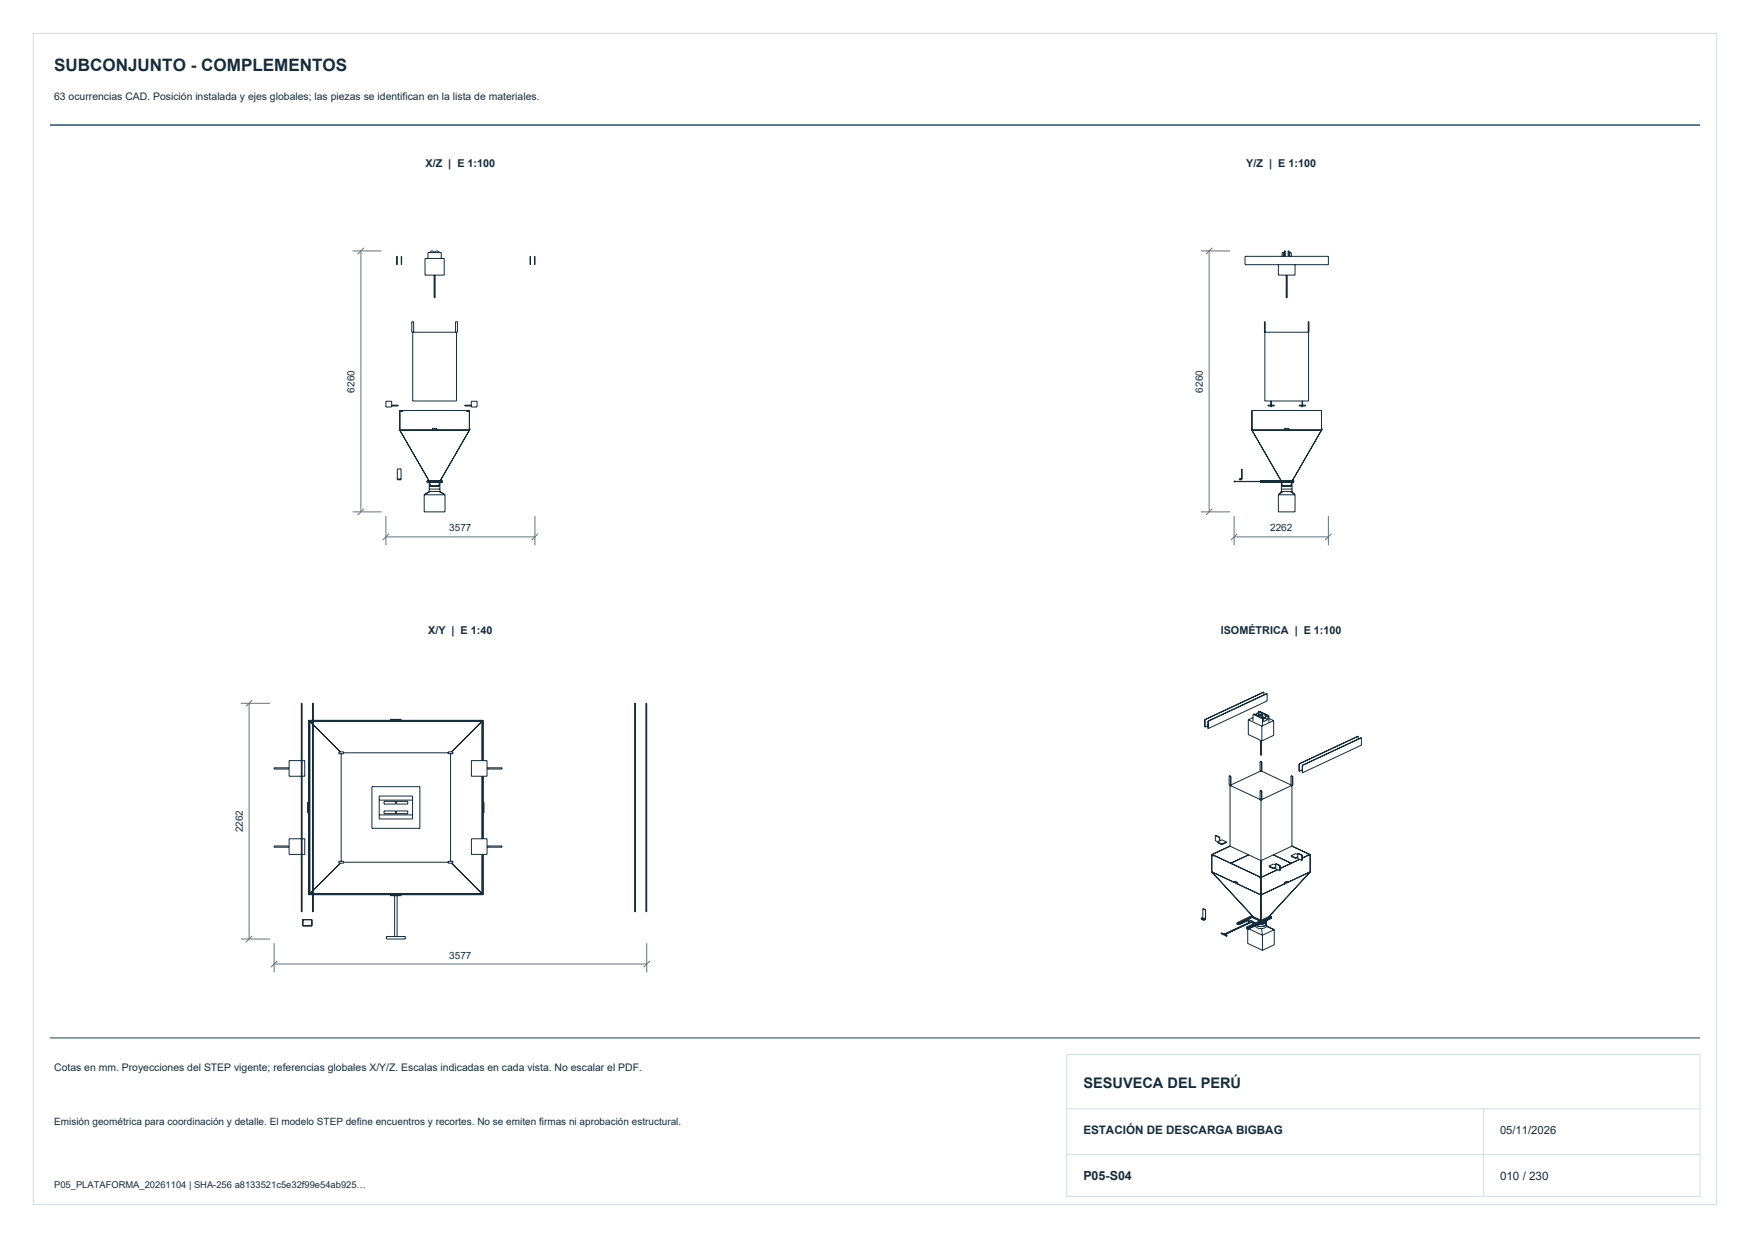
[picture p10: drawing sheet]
<svg xmlns="http://www.w3.org/2000/svg" width="420mm" height="297mm" viewBox="0 0 420 297" stroke-linecap="round" stroke-linejoin="round" font-family="sans-serif">
<path d="M8 8h404v281h-404zM256 253h152v34h-152zM256 277h152M256 266h152M356 266v21" fill="none" stroke="#d3dce3" stroke-width=".24"/>
<path d="M12 30h396" fill="none" stroke="#174e70" stroke-width=".35"/>
<path d="M12 249h396" fill="none" stroke="#174e70" stroke-width=".25"/>
<g fill="none" stroke="#152c3d" stroke-width=".24">
<path d="M95.2 61.5l.1 2zM96.3 61.5l.1 2zM99.1 79.7v16.5h10.5v-16.5M99.3 79.7v-2.5h-.5v2.5h11v-2.5h-.5v2.5M102 62h4.6v4h-4.6zM102.7 62v-1.4h3.2v1.4M103.2 60.6l.5-.4 .5 .4M104.2 66v5.4h.2v-5.4M104.4 60.6l.5-.4 .5 .4M127.2 61.5l.1 2zM128.3 61.5l.1 2zM298.8 61.5h20v2h-20z"/>
<path d="M303.6 79.7v16.5h10.5v-16.5M303.7 79.7v-2.5h-.2v2.5h10.7v-2.5h-.2v2.5M306.8 63.5v2.5h4v-2.5M307.7 61.5v-.9h.4v.9M308.2 60.2h.3v1.1h-.3zM308.7 66v5.4h.2v-5.4M309.1 60.2h.3v1.1h-.3zM309.5 61.5v-.9h.4v.9M92.6 96.3h1.4v1.3h-1.4zM94.1 97.2h1.5v.2h-1.5zM96.2 98.5h.4v.2h-.4zM111.6 97.2h1.5v.2h-1.5z"/>
<path d="M112 98.5h.4v.2h-.4zM113.1 96.3h1.4v1.3h-1.4zM305 97.2h-.7v.2h.7M305 96.3l.1 1.3zM305.1 97.2h.7v.2h-.7M312.5 97.2h-.7v.2h.7M312.5 96.3l.1 1.3zM312.6 97.2h.7v.2h-.7M95.4 112.5h.9v2.6h-.9zM95.4 114.9h.9M101.8 118.7v4.1h5v-4.1M101.8 118.7h5"/>
<path d="M102.5 115.4h3.6M102.5 115.3h3.6v.4h-3.6zM102.5 115.7h3.6M102.5 115.4v.3M102.5 115.5h.1M102.5 115.6h.1M102.6 115.4v.3M102.7 115.5h.7M102.7 115.4v.3M102.8 115.5h.1M102.9 115.3v.2M102.9 115.6v.1"/>
<path d="M102.9 115.3l-7-12.1 .1-4.7h16.7v4.7l-7 12.3M103 117.9h.3M103 117.3h2.6M103 117.9l-1.2 .8M103 116.7h2.6M103 116.5h.4M103 116.5v-.8l.4 .8M103 116.5v1.4M103.3 117.9l-1.5 .8M103.3 117.9h2M103.4 116.5h1.8M103.4 115.4v.2h1.8v-.2"/>
<path d="M103.4 115.5l-.7 .1M103.8 103.2v-.4h1v.4M105.2 115.5l.7 .1M105.2 116.5l.4-.8v.8M105.2 116.5h.4M105.3 117.9h.3M105.3 117.9l1.5 .8M105.6 116.5v.8M105.6 117.3v.6M105.6 117.9l1.2 .8M105.7 115.6v.1M105.9 115.5v.1"/>
<path d="M105.9 115.4v.3M105.9 115.5h-.7M106 115.5h.1M106 115.6h.1M106 115.4v.3M106.1 115.4v.3M112.7 102.8l.1 .4h-17v-.4l.1 .4M112.7 102.8h.1M296.4 115.5h6.1M298 112.5l.1 2.6h-.7v-.2h.6zM300.5 103.2v-4.7h16.7v4.7l-7 12.1M302.5 115.4l8.1-.1h-8.1v.4h8.1h-8.1"/>
<path d="M306.8 118.7v4.1h4v-4.1M306.8 118.7h4M307.1 115.3v.1M307.1 115.7h.1M307.5 117.9h.5M307.5 117.9l-.7 .8M307.5 116.7h2.6M307.5 116.5h.4M307.5 116.5v-.8l.4 .8M307.5 116.5v.8M307.9 116.5h1.8M308 117.9h1.6"/>
<path d="M308 117.9l-1.2 .8M308.3 103.2v-.4h1v.4M309.6 117.9h.5M309.6 117.9l1.2 .8M309.7 116.5l.4-.8v.8M309.7 116.5h.4M310.1 116.5v1.4M310.1 117.3h-2.6v.6M310.1 117.9l.7 .8M310.5 115.4v.3M317.2 103.2l.1-.4v.4h-16.9v-.4v.4l7 12.1M72.3 168.7h.2v50h-.2z"/>
<path d="M74.1 172.8l.9 .9M74.1 172.8v41.8M74.1 172.8h.9M75 168.7h.2v50h-.2zM75 172.8h-.9v41.8M75 173.1h-.6v41.2h.6M75.2 173.9l6.5 6.5M75.2 172.8h40.7M75.2 172.8h40.7v9.7M75.2 173.1h40.4v9.4M93.8 172.6h2.5v.1h-2.5zM115.9 172.8l-7.5 7.6"/>
<path d="M115.9 172.8v9.7M152.3 168.7h.2v50h-.2zM155 168.7h.2v50h-.2zM289.1 172.6l.1 .1M289.1 172.6l.1 1.8M289.2 172.7v1.7M289.9 173l.1 1.8M289.9 173h.1M289.9 174.1l-.7 .3M290 173v1.8M299.6 172.7l3.2 1.5M299.6 172.7v3.5l3.2 1.5"/>
<path d="M300.7 172.1l-1.1 .6M300.7 171.4l.3-.2 2.3 1.1M300.7 171.4l2.3 1M300.7 171.4v1.6M301.6 171.2l.4-.1 .4 .5M301.6 171.2l-.2 .2M301.6 171.2l.3 .1 .3 .5M302 170.8v.3M302 170.8l.2 .1M302.2 170.9l.5-.1 .3 .5M302.2 170.9l-.1 .2M302.2 170.9l.4 .1 .2 .5"/>
<path d="M302.4 171.6h.5l.3 .7M302.4 171.6l-.2 .2M302.4 171.6l.4 .1 .2 .5M302.5 177.6l.1 3.6 .2-.1v-3.4M302.5 170.8l-.2-.2-.3 .2M302.7 170.9l.7 .3M302.8 174.2v3.5M303 171.2v.1M303 172.4v1.6M303.1 171.3l.3-.1 .4 .3v.5l-.3 .3M303.1 171.3l-.2 .2M303.1 171.3l.5 .3 .1 .4-.2 .3"/>
<path d="M303.2 172.2l.3 .1M303.3 172.3l-.3 .1M303.3 172.3v.8l1-.5M303.3 166l-14.2 6.6M303.3 166v.7M303.3 166l-14.1 6.7M303.5 172.3l.8 .3M303.6 171.2l.9 .5M303.8 171.6l.5 .2M304.1 166.4v1.8l-14.1 6.6M304.1 166.4l-14.1 6.6M304.1 166.4l-14.2 6.6"/>
<path d="M304.3 171.8v.8M304.5 171.7v1.6M304.5 172.3l1.2 .6M304.5 171.7l-.2 .1M305.7 172.9l-2.9 1.3M305.7 172.9v3.5l-2.9 1.3M326 176.6l-14.2 6.6M326 176.6v.7M326 176.6l-14.2 6.7M326.7 177v1.8l-14.1 6.6M326.7 177l-14.1 6.6M326.7 177l-14.2 6.6"/>
<path d="M65.8 184.2h3.4v.3h-3.4zM72.3 182.5h-2.9v3.7h2.9M72.5 182.5h.6v3.7h-.6M73.9 192.5h.1v2.5h-.1zM81.3 180.4h1.2v.4h-1.2zM81.9 180.8v25.8M82.5 180.6h25.1M89.3 188.7h11.5v10h-11.5zM91 191h8v5.5h-8zM91 195.5h8M91 191.9h8M92.2 194.5h2.7v.7h-2.7z"/>
<path d="M92.2 192.2h2.7v.7h-2.7zM95.1 194.5h2.8v.7h-2.8zM95.1 192.2h2.8v.7h-2.8zM107.6 180.4h1.1v.4h-1.1zM108.1 180.8v25.8M113.1 182.5h3.8v3.7h-3.8zM115.6 186.2v15M115.9 186.2v15M116 192.5h.2v2.5h-.2zM117 184.2h3.5v.3h-3.5zM295 186.2l.3 .1M295 186.2v2.2l.3 .1"/>
<path d="M295 186.2l.4 .1M295.2 188.5v14.5l7.4 3.5 7.5-3.5v-14.5M295.3 186.3v2.2M295.4 188.5l7 3.3M295.4 186.3h-.1M295.4 186.3v2.2h-.1M302.4 189.6l.5 .1M302.4 189.6l.3 .2M302.4 189.6v2.2l.3 .2M302.4 182.7v2.2l.3 .1M302.4 182.7l.5 .1M302.4 182.7l.3 .1"/>
<path d="M302.6 185l-7.2 3.3M302.6 192v28.8M302.7 182.8v2.2M302.7 189.8v2.2M302.8 185l7 3.3M302.9 189.7l-.2 .1M302.9 189.7v2.2l-.2 .1M302.9 182.8v2.2h-.2M302.9 182.8h-.2M309.8 186.2l.5 .1M309.8 186.2l.4 .1M309.8 186.2v2.2l.4 .1"/>
<path d="M310 188.4l-7.1 3.4M310.2 186.3v2.2M310.3 186.3h-.1M310.3 186.3v2.2h-.1M311.8 183.2v.1M311.8 183.2v1.8M311.8 183.3v1.7M312.5 183.6l.1 1.8M312.5 183.6h.1M312.5 184.7l-.7 .3M312.6 183.6v1.8M65.8 202.9h3.4v.3h-3.4z"/>
<path d="M72.3 201.2h-2.9v3.8h2.9M72.5 201.2h.6v3.8h-.6M74.1 214.6h.9M75 213.7l-.9 .9M75.2 214.6h40.7M81.3 206.6h1.2v.5h-1.2zM81.7 207.1l-6.5 6.4M82.5 206.8h25.1M93.8 214.7h2.5v.2h-2.5zM94.7 214.6v.1M94.7 214.9v9.8M95.3 214.6v.1"/>
<path d="M95.3 214.9v9.8M107.6 206.6h1.1v.5h-1.1zM108.4 207.1l7.5 7.5M113.1 201.2h3.8v3.8h-3.8zM115.6 205v9.3h-40.4M115.9 205v9.6M117 202.9h3.5v.3h-3.5zM288.7 218v2.1M288.7 218l.6 .3M288.7 218h.1M289.3 218.3v2.3l-.4 .2M289.3 218.3h.1"/>
<path d="M290.8 209.2h.1M290.8 209.2l9.9 10.7 1.9 .9M290.8 209.2l5.5 2.5M290.8 205h.2M290.8 205v4.2M290.8 205l11.8 5.5 4-1.8M291 205l11.6 5.5 4-1.9M291 205.2l.3 .2zM291.1 205.2l.2 .1M291.1 205.2h.1M291.1 205.2l-.1 .1M291.7 200.4l1 .5"/>
<path d="M291.7 200.4v1.3l.6 .2M292.2 202l1.1-.5 1 .5M292.2 202l1.1 .5M292.2 202v.1l1.1 .5M292.7 200.9v.9M292.7 200.9v.8M292.7 200.9h.1M293.3 202.5v.1M294.3 202l-1 .5M294.3 202v.1l-1 .5M295.2 202.9l-4.4 2.1M295.2 203l-4.2 2"/>
<path d="M296.3 211.4v.4l.7 .3M296.3 211.4l.7 .4M297 211.8v.3M297 212.1l5.6 2.6M297 211.8h.1M299.7 205.1l-4.3 2M300 220h.1M300.1 219.8l2.6 1.3M300.3 219.9h.1M300.3 219.8l.1 .1M300.4 219.9h.1M300.4 219.8h.1"/>
<path d="M300.5 219.7l-3.6 1.7M302.2 210.4l.2 .2zM302.3 210.5h-.1M302.3 210.5h.1M302.3 210.4v.1M304.6 207.8l1 .5M304.6 207.8v.1l1 .5M304.7 219.7l.5 .2M305 219.9h.1M305.1 220v.2M305.2 219.9l-5.7 2.7M305.6 205.1l4.3 2"/>
<path d="M305.6 208.3v.1M306.2 208l-.6 .3M306.2 207.5l-.6-.2-1 .5M306.2 208.2l-.6 .2M306.2 207.2l.9 .5M306.2 207.2v1.2l.9 .5M306.2 207.2l1 .4M307.1 207.7v1.2M307.2 207.6l-.1 .1M307.2 207.6l-.1 1.3M308.2 212.1l-5.6 2.6M308.2 211.8l.1 .3z"/>
<path d="M308.9 211.4h.1M309 211.4l-.8 .4M309 211.4v.4l-6.4 2.9M309.9 205.3v.2l1 .5M309.9 205.3l1 .5M310 203l4.3 2M310.1 202.9l4.3 2.1M310.9 205.8v.2M311.5 205.5l-.6 .3M311.5 205l-.6-.2-1 .5M311.5 205.7l-.6 .3M311.5 204.7l1 .5"/>
<path d="M311.5 204.7l.9 .5M311.5 204.7v1.3l.9 .4M311.9 206.1l-4.7 2.2M311.9 206.2l-4.7 2.2M312.4 205.2v1.2M312.5 205.2l-.1 1.2M312.5 205.2h-.1M313.9 205l.2 .1M314 204.9v.1M314 205h.2M314 205h-.1M314.2 205v.1"/>
<path d="M314.2 205l-.3-.1v.1M314.3 205h.1M314.3 205l-1.8 .8M314.4 209.2h.1M314.4 205v4.2M314.4 205l-1.9 .9M314.5 209.2l-9.9 10.7-2 .9M314.5 209.2l-5.5 2.5M72.6 220.7h2.3M72.6 220.6h2.3v1.5h-2.3zM72.7 220.7v1.4h2.1v-1.4M92.8 224.7h4.5v.6h-4.5z"/>
<path d="M288.3 220.3v.2l.6 .3M288.3 220.3l.6 .3M288.7 220.3l.4 .2M288.7 220.3l-.2 .1M288.7 220.1v.2M288.7 220.1l-.4 .2M288.9 220.6v.2M289.3 220.4l-.4 .2M294.5 224.4l-.1 .2M294.5 224.4l-1.4-.5 1.3 .7M296.9 221.4l.3 .2 3.2-1.6-3.2 1.5M296.9 221.4l.3 .1"/>
<path d="M296.9 221.4v.3l.3 .2M296.9 221.7l.3 .1M296.9 221.4l.2 .3M297.1 221.7h.1M297.1 221.5v.2M297.1 221.4h.1M297.1 221.3h.1M297.2 221.7h.1M297.2 221.5v.2M297.2 221.8v.1M297.2 221.5l.2 .1M297.4 221.5v.1"/>
<path d="M297.4 221.6l-.1 .1 .1-.1M298.8 220.6h.1M299.1 220.8l1 .4-6.3 2.9M299.2 222.4l.3 .2M299.2 222.7l.3 .2M299.2 220.8l-1.8 .8M299.3 220.8l-2.1 1M299.4 220.9l-2.2 1M299.4 222.6l-.2 .1M299.4 222.6v.1M299.4 222.6h.1M299.4 222.8h.1"/>
<path d="M299.5 222.5h.1M299.5 222.9v3.4l3.5 1.7M299.5 222.6v.3M299.5 220.6l1.8 .8M299.7 222.8l3.3 1.6M300.2 221.2l.8 .4M300.2 221.2l-6.2 3M300.2 221.2l-6.1 3M300.4 220.9h.1M300.5 220.1l-3.1 1.5M300.8 221.1h.1M301.1 221.7h.1"/>
<path d="M301.3 222.1l-.2 .1M301.3 222.1a1.11 1.11 0 0 0 1.5 .7M301.5 222l1.3 .3M302.3 221.1h.1M302.4 220.9l-3.2 1.5M302.4 221.6h.2M302.7 221h.1M302.6 221.5v.1M302.7 221.4h.1M302.8 220.9h.1M302.8 222.8l.2 1.6M303 224.4v3.6"/>
<path d="M303.9 221.1l-.4 .3-.9 .2M303.9 221.7l-.4 .4-.7 .2M303.9 221.1a1.45 1.45 0 0 1-1.7 .6M303.9 221.6v.1M303.9 221v1.2M303.9 222.2l-.4 .4-.7 .2M303.9 222.2l1.9 .8M303.9 222l1.9 1M304 220.8l-.1 .3M305.1 220.2h.1M305.2 220.2l-5.7 2.7M305.8 223v3.7l-2.8 1.3"/>
<path d="M305.8 223l-2.8 1.4"/>
<circle cx="296.3" cy="115.5" r=".12"/>
</g>
<g fill="none" stroke="#65737c" stroke-width=".24">
<path d="M87.4 59.4l-1.5 1.5M290.9 59.4l-1.5 1.5M84.6 60.2h7M86.6 60.2v62.6M288.2 60.2h7M290.2 60.2v62.6M84.6 122.8h7M87.4 122l-1.5 1.5M92.6 123.8v7M92.6 128.8h35.8M93.4 128l-1.5 1.5M128.4 123.8v7"/>
<path d="M129.1 128l-1.5 1.5M288.2 122.8h7M290.9 122l-1.5 1.5M296.2 128.8h22.6M296.2 123.8v7M296.9 128l-1.5 1.5M318.8 123.8v7M319.6 128l-1.5 1.5M57.8 168.7h7M59.8 168.7v56.6M60.5 168l-1.5 1.5M57.8 225.3h7"/>
<path d="M60.5 224.5l-1.5 1.5M65.8 226.3v7M65.8 231.3h89.4M66.5 230.5l-1.5 1.5M155.2 226.3v7M156 230.5l-1.5 1.5"/>
</g>
<text font-size="4.1" fill="#152c3d" x="13" y="17">SUBCONJUNTO - COMPLEMENTOS</text>
<text font-size="3.5" fill="#152c3d" x="260" y="261">SESUVECA DEL PERÚ</text>
<text font-size="3" fill="#152c3d" x="260" y="283">P05-S04</text>
<g font-size="2.8" fill="#152c3d">
<text x="260" y="272">ESTACIÓN DE DESCARGA BIGBAG</text>
<text x="360" y="283">010 / 230</text>
</g>
<text font-size="2.7" fill="#152c3d" x="360" y="272">05/11/2026</text>
<g font-size="2.6" fill="#152c3d">
<text x="102.1" y="40">X/Z | E 1:100</text>
<text x="299.1" y="40">Y/Z | E 1:100</text>
<text x="102.8" y="152">X/Y | E 1:40</text>
<text x="293" y="152">ISOMÉTRICA | E 1:100</text>
</g>
<g font-size="2.5" fill="#152c3d">
<text x="13" y="24">63 ocurrencias CAD. Posición instalada y ejes globales; las piezas se identifican en la lista de materiales.</text>
<text x="13" y="257">Cotas en mm. Proyecciones del STEP vigente; referencias globales X/Y/Z. Escalas indicadas en cada vista. No escalar el PDF.</text>
</g>
<g font-size="2.4" fill="#152c3d">
<text x="85.1" y="94.2" transform="rotate(-90 85.1 94.2)">6260</text>
<text x="288.7" y="94.2" transform="rotate(-90 288.7 94.2)">6260</text>
<text x="107.8" y="127.5">3577</text>
<text x="304.8" y="127.5">2262</text>
<text x="58.3" y="199.7" transform="rotate(-90 58.3 199.7)">2262</text>
<text x="107.8" y="230">3577</text>
<text x="13" y="270">Emisión geométrica para coordinación y detalle. El modelo STEP define encuentros y recortes. No se emiten firmas ni aprobación estructural.</text>
</g>
<text font-size="2.3" fill="#152c3d" x="13" y="285">P05_PLATAFORMA_20261104 | SHA-256 a8133521c5e32f99e54ab925…</text>
</svg>
